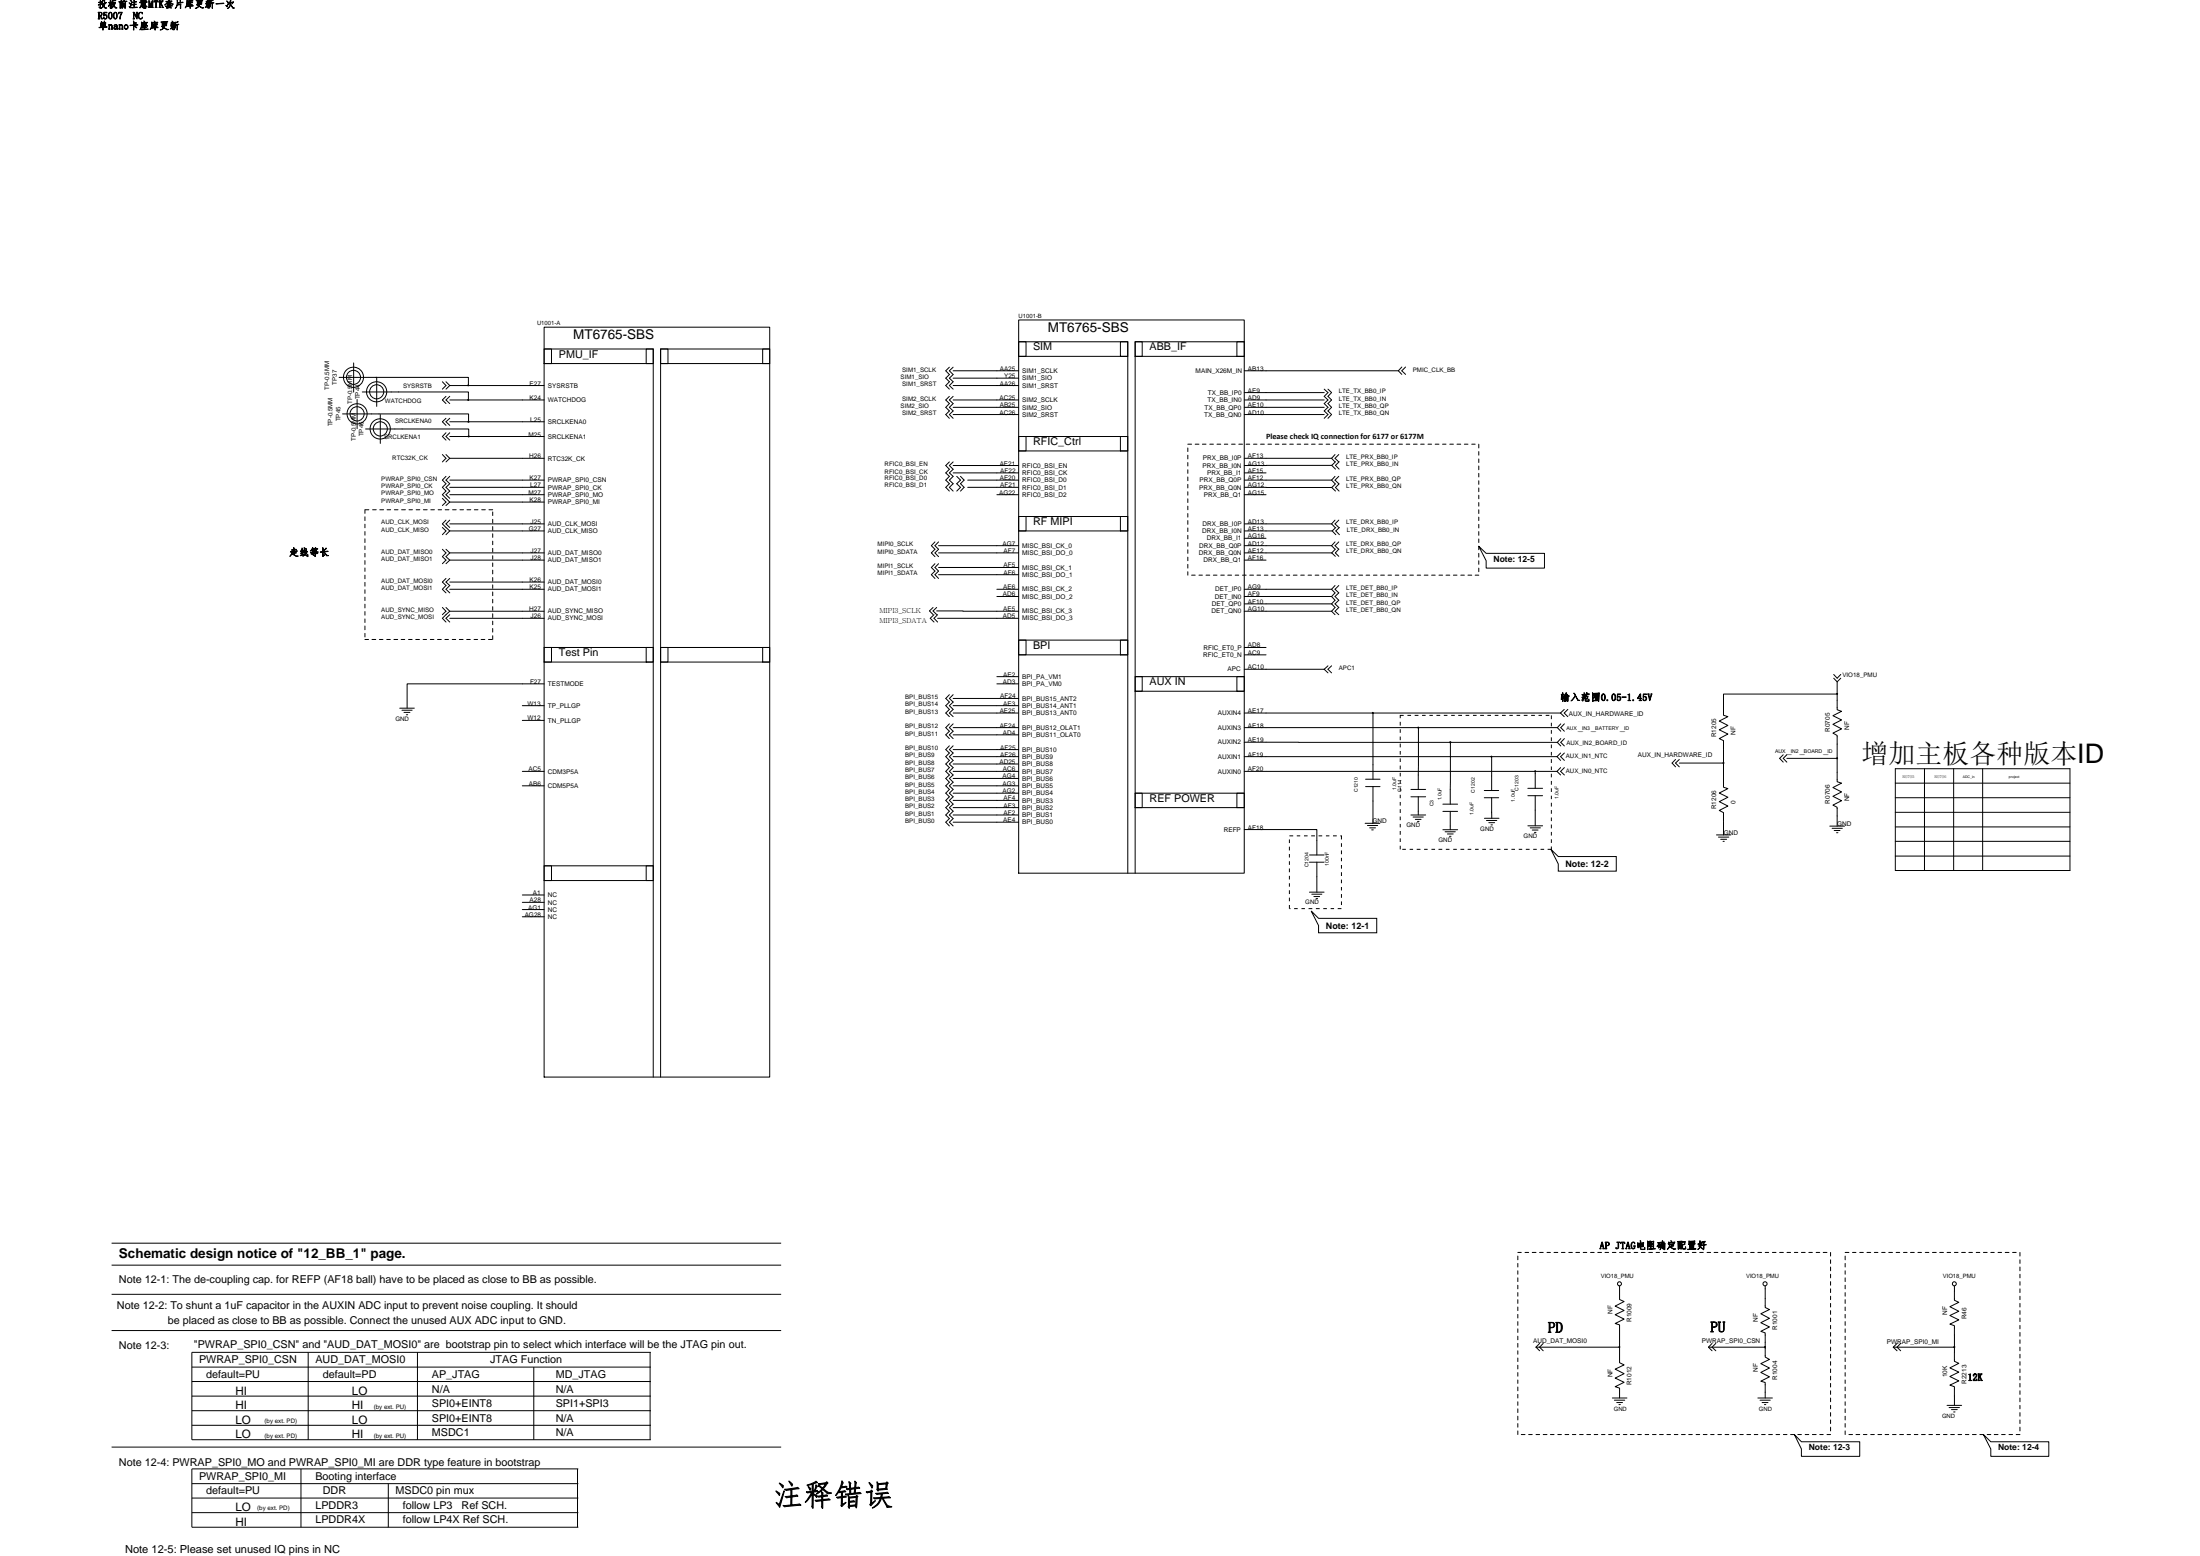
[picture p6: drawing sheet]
<svg xmlns="http://www.w3.org/2000/svg" width="297mm" height="210mm" viewBox="0 0 297 210" stroke-linecap="round" stroke-linejoin="round" font-family="sans-serif">
<g fill="none" stroke="#000" stroke-width=".14">
<path d="M45.8 50.9h17.4v1.1h-2.5M46.2 55.9h17.1v1h-2.6M47.7 49v3.9M48.2 53.9v3.9M48.9 52.9h14.3v1.1h-2.5M49.4 57.9h13.9v1h-2.6M50.9 50.9v3.9M51.3 55.9v3.9M59.7 51.5l.5 .5-.5 .5M60.2 53.5l-.5 .5 .5 .5M60.2 58.4l-.5 .5 .5 .5M60.2 56.5l-.5 .4 .5 .5"/>
<path d="M60.2 51.5l.5 .5M60.7 53.5l-.5 .5 .5 .5M60.7 58.4l-.5 .5 .5 .5M60.7 56.5l-.5 .4 .5 .5M60.7 52l-.5 .5M63.3 58.9h10.2M73.5 52h-10.3M73.5 54h-10.3M73.5 56.9h-10.2M73.5 47.1h14.7v98.3M73.5 49.1h14.7M73.5 47.1h1v2h-1z"/>
<path d="M73.5 44.2h30.4v101.2h-30.4zM87.2 47.1h1v2h-1zM89.2 49.1h1v-2h-1v2h14.7M103 47.1h.9v2h-.9zM103.9 47.1h-14.7v98.3M128.2 49.6l-.5 .4 .5 .5-.5 .5 .5 .5-.5 .5 .5 .5M128.2 53.5l-.5 .5 .5 .5-.5 .5 .5 .5-.5 .4 .5 .6M128.7 49.6l-.5 .4 .5 .5-.5 .5 .5 .5-.5 .5 .5 .5M128.7 53.5l-.5 .5 .5 .5-.5 .5 .5 .5-.5 .4 .5 .6M137.5 46.1h1v2h-1zM137.5 58.9h1v2h-1zM137.5 43.2h30.5v74.6h-30.5z"/>
<path d="M137.5 46.1h14.8v71.7M137.5 48.1h14.8M137.5 50h-8.8M137.5 51h-8.8M137.5 52h-8.8M137.5 54h-8.8M137.5 55h-8.8M137.5 55.9h-8.8M137.5 58.9h14.8M151.3 46.1h1v2h-1zM151.3 58.9h1v2h-1zM153.3 48.1h14.7"/>
<path d="M153.3 46.1h.9v2h-.9zM160.4 59.9h.5M161.4 59.9h.5M162.3 59.9h.5M163.3 59.9h.5M164.3 59.9h.5M165.3 59.9h.5M166.3 59.9h.5M167 46.1h1v2h-1zM167.3 59.9h.5M168 46.1h-14.7v71.7M168.3 59.9h.4"/>
<path d="M169.2 59.9h.5M170.2 59.9h.5M171.2 59.9h.5M172.2 59.9h.5M173.1 59.9h.5M174.1 59.9h.5M175.1 59.9h.5M176.1 59.9h.5M177.1 59.9h.5M178.1 59.9h.5M178.8 54h-10.8M178.8 52.5l.5 .5-.5 .5 .5 .5-.5 .5 .5 .5-.5 .5 .5 .4-.5 .6"/>
<path d="M178.8 55h-10.8M178.8 55.9h-10.8M178.8 53h-10.8M179 59.9h.6M179.3 52.5l.5 .5-.5 .5 .5 .5-.5 .5 .5 .5-.5 .5 .5 .4-.5 .6M180 59.9h.5M181 59.9h.5M182 59.9h.5M183 59.9h.5M184 59.9h.4M184.9 59.9h.5M185.9 59.9h.5"/>
<path d="M186.9 59.9h.5M187.9 59.9h.5M188.8 50h-20.8M188.8 50l.5 .5M188.9 59.9h.5M189.3 49.5l-.5 .5M189.8 49.5l-.5 .5 .5 .5M189.9 59.9h.4M190.8 59.9h.5M191.8 59.9h.5M192.8 59.9h.5M193.8 59.9h.5"/>
<path d="M194.8 59.9h.4M195.7 59.9h.5M196.7 59.9h.5M197.7 59.9h.5M198.7 59.9h.5M199.7 59.9v.6M49.3 68.8v.5M49.3 69.7v.6M49.3 70.7v.5M49.3 71.7v.5M49.3 72.7v.5M49.3 73.7v.5"/>
<path d="M49.3 74.7v.5M49.3 75.6v.6M49.3 76.6v.5M49.3 77.6v.5M49.3 78.6v.5M49.3 79.6v.5M49.3 68.8h.5M50.3 68.8h.5M51.3 68.8h.5M52.3 68.8h.4M53.3 68.8h.4M54.2 68.8h.5"/>
<path d="M55.2 68.8h.5M56.2 68.8h.5M57.2 68.8h.5M58.2 68.8h.4M59.2 68.8h.4M59.7 74.1l.5 .5-.5 .5 .5 .5-.5 .5M59.7 61.3l.5 .5-.5 .5M59.7 67.2l.5 .6-.5 .4M59.7 71.2l.5 .4-.5 .6M60.1 68.8h.5M60.2 64.3l-.5 .5 .5 .5-.5 .5 .5 .5-.5 .5 1 1M60.2 70.2l-.5 .5 1 .9"/>
<path d="M60.2 78.1l-.5 .4 .5 .5-.5 .5 .5 .5M60.2 74.1l.5 .5M60.2 61.3l.5 .5M60.7 64.3l-.5 .5 .5 .5-.5 .5 .5 .5-.5 .5 .5 .4M60.7 70.2l-.5 .5 .5 .5M60.7 78.1l-.5 .4 .5 .5-.5 .5 .5 .5M60.7 74.6l-.5 .5 .5 .5M60.7 61.8l-.5 .5M60.7 67.8l-.5 .4M60.7 71.6l-.5 .6M60.7 75.6l-.5 .5M61.1 68.8h.5"/>
<path d="M62.1 68.8h.5M63.1 68.8h.5M64 68.8h.5M65 68.8h.5M66 68.8h.5M66.5 69.1v.5M66.5 70.1v.5M66.5 71.1v.5M66.5 72v.5M66.5 73v.5M66.5 74v.5M66.5 75v.5"/>
<path d="M66.5 76v.5M66.5 76.9v.5M66.5 77.9v.5M66.5 78.9v.5M66.5 79.9v.5M73.5 71.6h-12.8M73.5 66.8h-12.8M73.5 65.8h-12.8M73.5 64.8h-12.8M73.5 74.6h-12.8M73.5 61.8h-12.8M73.5 70.7h-12.8"/>
<path d="M73.5 75.6h-12.8M73.5 79.5h-12.8M73.5 67.8h-12.8M73.5 78.5h-12.8M126.2 73.1l-.5 .5 .5 .5-.5 .5 .5 .5M126.2 76.1l-.5 .5 .5 .5-.5 .5 .5 .5M126.7 73.1l-.5 .5 .5 .5-.5 .5 .5 .5M126.7 76.1l-.5 .5 .5 .5-.5 .5 .5 .5M126.7 74.6h10.8M126.7 73.6h10.8M126.7 77.6h10.8M126.7 76.6h10.8"/>
<path d="M128.2 62.3l-.5 .5 .5 .5-.5 .5 .5 .5-.5 .5 .5 .5-.5 .5 .5 .5M128.7 63.8h8.8M128.7 62.8h8.8M128.7 62.3l-.5 .5 .5 .5-.5 .5 .5 .5-.5 .5 .5 .5-.5 .5 .5 .5M129.2 64.3l.5 .5-.5 .5 .5 .5-.5 .5M129.7 64.3l.5 .5-.5 .5 .5 .5-.5 .5M130.7 65.8h6.8M130.7 64.8h6.8M134.6 66.8h2.9M134.6 79.5h2.9M137.5 69.7h14.8M137.5 69.7h1v1.9h-1z"/>
<path d="M137.5 60.9h14.8M137.5 71.6h14.8M151.3 69.7h1v1.9h-1zM160.4 60.5v.4M160.4 61.4v.5M160.4 62.4v.5M160.4 63.4v.5M160.4 64.4v.5M160.4 65.4v.4M160.4 66.4v.4M160.4 67.3v.5M160.4 68.3v.5"/>
<path d="M160.4 69.3v.5M160.4 70.3v.5M160.4 71.2v.5M160.4 72.2v.5M160.4 73.2v.5M160.4 74.2v.5M160.4 75.2v.5M160.4 76.2v.5M160.4 77.2v.4M160.9 77.6h.5M161.9 77.6h.4M162.8 77.6h.5"/>
<path d="M163.8 77.6h.5M164.8 77.6h.5M165.8 77.6h.5M166.8 77.6h.5M167.8 77.6h.5M168 65.8h11.8M168 63.8h2.9M168 66.8h2.9M168 72.6h2.9M168 75.6h2.9M168.7 77.6h.5M169.7 77.6h.5"/>
<path d="M170.7 77.6h.5M171.7 77.6h.5M172.7 77.6h.4M173.6 77.6h.5M174.6 77.6h.5M175.6 77.6h.5M176.6 77.6h.5M177.6 77.6h.5M178.6 77.6h.4M179.6 77.6h.4M179.8 64.8h-11.8M179.8 73.6h-11.8"/>
<path d="M179.8 64.8l.5 .5M179.8 73.6l.5 .5M179.8 70.7l.5 .5M179.8 61.8l.5 .5M179.8 79.5l.5 .5-.5 .5M179.8 61.8h-11.8M179.8 70.7h-11.8M179.8 79.5h-11.8M179.8 65.8l.5 .5M179.8 74.6l.5 .5M179.8 62.8l.5 .5M179.8 62.8h-11.8"/>
<path d="M179.8 74.6h-11.8M179.9 71.6l.5 .6M179.9 71.6h-11.9M180.3 64.3l-.5 .5M180.3 73.1l-.5 .5M180.3 70.2l-.5 .5M180.3 61.3l-.5 .5M180.3 79l-.5 .5M180.3 74.1l-.5 .5M180.3 65.3l-.5 .5M180.3 62.3l-.5 .5M180.4 71.2l-.5 .4"/>
<path d="M180.5 77.6h.5M180.8 74.1l-.5 .5 .5 .5M180.8 64.3l-.5 .5 .5 .5M180.8 73.1l-.5 .5 .5 .5M180.8 70.2l-.5 .5 .5 .5M180.8 61.3l-.5 .5 .5 .5M180.8 79l-.5 .5 .5 .5-.5 .5 .5 .5-.5 .5 .5 .5-.5 .5 .5 .5M180.8 65.3l-.5 .5 .5 .5M180.8 62.3l-.5 .5 .5 .5M180.8 71.2l-.4 .4 .4 .6M181.5 77.6h.5M182.5 77.6h.5"/>
<path d="M183.5 77.6h.5M184.4 77.6h.5M185.4 77.6h.5M186.4 77.6h.5M187.4 77.6h.5M188.4 77.6h.5M189.4 77.6h.5M190.3 77.6h.5M191.3 77.6h.5M192.3 77.6h.5M193.3 77.6h.5M194.3 77.6h.5"/>
<path d="M195.2 77.6h.5M196.2 77.6h.5M197.2 77.6h.5M198.2 77.6h.5M199.2 77.6h.5M199.7 73.7l1 1h7.8v2h-7.8v-1zM199.7 60.9v.5M199.7 61.9v.5M199.7 62.9v.5M199.7 63.9v.5M199.7 64.9v.5M199.7 65.8v.6"/>
<path d="M199.7 66.8v.5M199.7 67.8v.5M199.7 68.8v.5M199.7 69.8v.5M199.7 70.8v.4M199.7 71.7v.5M199.7 72.7v.5M199.7 73.7v.5M199.7 74.7v.5M199.7 75.7v.5M199.7 76.7v.5M49.3 80.6v.4"/>
<path d="M49.3 81.5v.5M49.3 82.5v.5M49.3 83.5v.5M49.3 84.5v.5M49.3 85.5v.5M49.3 86.3h.5M50.2 86.3h.5M51.2 86.3h.5M52.2 86.3h.5M53.2 86.3h.5M54 95.6h1.9M54.2 86.3h.4"/>
<path d="M54.3 95.8h1.3M54.5 96.1h.8M54.9 96.5h.2M55.2 86.3h.4M56.1 86.3h.5M57.1 86.3h.5M58.1 86.3h.5M59.1 86.3h.5M59.7 82l.5 .5-.5 .5M60.1 86.3h.5M60.2 82l.5 .5M60.7 83l-.5 .4 .5 .5"/>
<path d="M60.7 82.5l-1 .9 .5 .5M61.1 86.3h.4M62 86.3h.5M63 86.3h.5M64 86.3h.5M65 86.3h.5M66 86.3h.4M66.5 80.9v.5M66.5 81.9v.5M66.5 82.8v.5M66.5 83.8v.5M66.5 84.8v.5"/>
<path d="M66.5 85.8v.5M70.5 95.2h3M70.5 97.2h3M73.5 87.4h1v1.9h-1zM73.5 92.3h-18.5v3.3M73.5 83.4h-12.8M73.5 82.5h-12.8M73.5 87.4h14.7M73.5 89.3h14.7M87.2 87.4h1v1.9h-1zM89.2 87.4h1v1.9h-1zM89.2 87.4h14.7"/>
<path d="M89.2 89.3h14.7M103 87.4h.9v1.9h-.9zM126 82l-.5 .4 .5 .5M126.1 83l-.5 .4 .5 .5M126.5 82.4l11 .1M126.5 82l-.5 .4 .5 .5M126.6 83.4h10.9M126.6 83l-.5 .4 .5 .5M128.2 97.7l-.5 .5 .5 .5-.5 .5 .5 .5M128.2 93.7l-.5 .6 .5 .4-.5 .5 .5 .5-.5 .5 .5 .5M128.7 98.2h8.8M128.7 96.2h8.8"/>
<path d="M128.7 95.2h8.8M128.7 94.3h8.8M128.7 97.7l-.5 .5 .5 .5-.5 .5 .5 .5M128.7 93.7l-.5 .6 .5 .4-.5 .5 .5 .5-.5 .5 .5 .5M134.6 91.3h2.9M134.6 80.5h2.9M134.6 92.3h2.9M137.5 88.4h14.8M137.5 86.4h14.8M137.5 86.4h1v2h-1zM137.5 99.2h-8.8M151.3 86.4h1v2h-1z"/>
<path d="M153.3 91.3h.9v2h-.9zM153.3 93.3h14.7M153.3 91.3h14.7M167 91.3h1v2h-1zM168 88.4h2.9M168 87.4h2.9M178.8 90.3h-10.8M178.8 90.3l.5 .5M179.3 89.9l-.5 .4M179.8 80.5l.5 .5-.5 .5M179.8 81.5l.5 .5-.5 .5M179.8 82.5l.5 .5"/>
<path d="M179.8 80.5h-11.8M179.8 82.5h-11.8M179.8 81.5h-11.8M179.8 89.9l-.5 .4 .5 .5M185.4 96.2h-17.4M189.1 97.4v.5M189.1 98.4v.5M189.1 99.4v.5M189.5 96.5h-.4v.4M190 96.5h.5M191 96.5h.5M191.5 98.2v8.3"/>
<path d="M192 96.5h.5M193 96.5h.5M193.9 96.5h.6M194.9 96.5h.5M195.9 96.5h.5M196.9 96.5h.5M197.9 96.5h.5M198.9 96.5h.5M199.9 96.5h.5M200.8 96.5h.5M201.8 96.5h.5M202.8 96.5h.5"/>
<path d="M203.8 96.5h.5M204.8 96.5h.5M205.7 96.5h.5M206.7 96.5h.5M207.7 96.5h.5M208.7 96.5h.5M209.5 96.5v.5M209.5 97.5v.5M209.5 98.5v.5M209.5 99.5v.5M210.3 98.2h-42.3M210.3 98.2l.4 .5"/>
<path d="M210.7 96.2h-25.3v9M210.7 96.2l.5 .5M210.7 99.7l-.4 .5M210.7 97.7l-.4 .5M211.2 95.7l-.5 .5M211.2 99.7l-.5 .5 .5 .5M211.2 97.7l-.5 .5 .5 .5M211.7 95.7l-.5 .5 .5 .5M247.6 91.5l.4 .5M247.6 91l.4 .5 .5-.5M248 92v1.7h-15.3v2.8l.6 .2-1.2 .6 1.2 .6-1.2 .6 1.2 .6-1.2 .6 .6 .2v6.3l.6 .2-1.2 .6 1.2 .6-1.2 .6 1.2 .6-1.2 .6 .6 .3v3M248 93.7v2.1l.6 .2-1.1 .6 1.1 .6-1.1 .5 1.1 .7-1.1 .5 .5 .4v6.2l.6 .2-1.1 .6 1.1 .6-1.1 .6 1.1 .6-1.1 .5 .5 .3v2.6"/>
<path d="M248.5 91.5l-.5 .5M70.5 104.1h3M70.5 106h3M73.5 118.8h1v-2h-1v2h14.7M73.5 116.8h14.7M87.2 116.8h1v2h-1zM128.2 100.6l-.5 .6 .5 .4-.5 .5 .5 .5-.5 .5 .5 .5-.5 .5 .5 .5-.5 .5 .5 .5-.5 .4 .5 .5-.5 .5 .5 .5-.5 .5 .5 .5-.5 .5 .5 .5-.5 .5 .5 .5-.5 .5 .5 .5M128.7 109h8.8M128.7 108h8.8M128.7 110h8.8M128.7 111h8.8M128.7 102.1h8.8"/>
<path d="M128.7 100.6l-.5 .6 .5 .4-.5 .5 .5 .5-.5 .5 .5 .5-.5 .5 .5 .5-.5 .5 .5 .5-.5 .4 .5 .5-.5 .5 .5 .5-.5 .5 .5 .5-.5 .5 .5 .5-.5 .5 .5 .5-.5 .5 .5 .5M137.5 107h-8.8M137.5 101.2h-8.8M137.5 103.1h-8.8M137.5 104.1h-8.8M137.5 105.1h-8.8M137.5 106h-8.8M153.3 107h.9v2h-.9zM153.3 109h14.7M153.3 107h14.7M167 107h1v2h-1zM168 102.1h33.4v4.6"/>
<path d="M168 104.1h39.3v2.3M168 112h9.8v3.4M168 100.2h27.8M174.1 113.3v.5M174.1 114.3v.5M174.1 115.3v.4M174.1 116.2v.5M174.1 117.2v.5M174.1 118.2v.5M174.1 119.2v.5M174.1 112.8h.5M175.1 112.8h.5"/>
<path d="M176.1 112.8h.4M176.8 116.4h2M176.8 115.4h2M177 112.8h.5M177.8 116.4v4M178 112.8h.5M179 112.8h.5M180 112.8h.5M181 112.8h.1v.5M181.1 113.8v.5M181.1 114.8v.5M181.1 115.8v.4"/>
<path d="M181.1 116.7v.5M181.1 117.7v.5M181.1 118.7v.5M181.1 119.7v.5M184.3 111.1h2M184.4 106.2h1.9M184.4 105.2h1.9M184.6 111.4h1.4M184.9 111.7h.8M185.2 112h.2M185.4 106.2l-.1 4.9M189.1 100.4v.5"/>
<path d="M189.1 101.3v.5M189.1 102.3v.5M189.1 103.3v.5M189.1 104.3v.5M189.1 105.3v.5M189.1 106.3v.5M189.1 107.3v.4M189.1 108.2v.5M189.1 109.2v.5M189.1 110.2v.5M189.1 111.2v.5M189.1 112.1v.5"/>
<path d="M189.1 113.1v.5M189.1 114.1v.5M189.3 114.6h.5M190.3 114.6h.5M190.5 107.5h2M190.5 106.5h2M190.5 110h2M190.8 110.3h1.4M191.1 110.6h.8M191.3 114.6h.5M191.4 110.8h.2M191.5 107.5v2.5"/>
<path d="M192.3 114.6h.5M193.3 114.6h.5M194.2 114.6h.5M194.8 109.5h2M194.8 108.5h2M194.8 112h2M195.1 112.2h1.4M195.2 114.6h.5M195.4 112.5h.8M195.7 112.9h.2M195.8 109.5v2.5M195.8 100.2h14.5"/>
<path d="M195.8 100.2v8.3M196.2 114.6h.5M197.2 114.6h.5M198.2 114.6h.4M199.2 114.6h.4M200.1 114.6h.5M200.4 107.7h1.9M200.4 106.7h1.9M200.4 110.4h2M200.7 110.7h1.4M201 111h.8M201.1 114.6h.5"/>
<path d="M201.3 111.3h.2M201.4 102.1h8.8M201.4 107.7v2.7M202.1 114.6h.5M203.1 114.6h.5M204.1 114.6h.5M205.1 114.6h.4M206 114.6h.5M206.3 107.4h2M206.3 106.4h2M206.3 111.4h2M206.6 111.7h1.4"/>
<path d="M206.9 112h.8M207 114.6h.5M207.2 112.3h.2M207.3 107.4v4M207.3 104.1h2.9M208 114.6h.5M209.4 114.6l1 1h7.8v2h-7.8v-1zM209.5 114.2v.4h-.5M209.5 100.5v.5M209.5 101.5v.5M209.5 102.4v.6M209.5 103.4v.5"/>
<path d="M209.5 104.4v.5M209.5 105.4v.5M209.5 106.4v.5M209.5 107.4v.4M209.5 108.3v.5M209.5 109.3v.5M209.5 110.3v.5M209.5 111.3v.5M209.5 112.3v.5M209.5 113.3v.4M210.2 102.1l.5 .5M210.2 104.1l.5 .5"/>
<path d="M210.3 100.2l.4 .5M210.7 101.6l-.5 .5M210.7 103.6l-.5 .5M211.2 101.6l-.5 .5 .5 .5M211.2 103.6l-.5 .5 .5 .5M226.2 102.5l-.4 .5 .4 .5M226.7 103h6M226.7 102.5l-.5 .5 .5 .5M231.8 112.7h1.9M232 113h1.4M232.3 113.3h.8M232.6 113.5h.2"/>
<path d="M240.8 101.9l-.5 .4 .5 .5M241.3 102.3h6.7M241.3 101.9l-.5 .4 .5 .5M247.1 111.5h1.9M247.4 111.8h1.3M247.6 112.1h.8M248 112.4h.2M255.9 103.7h23.6v13.8h-23.6zM255.9 105.7h23.6M255.9 107.7h23.6M255.9 109.6h23.6M255.9 111.6h23.6"/>
<path d="M255.9 113.5h23.6M255.9 115.5h23.6M259.8 103.7v13.8M263.8 103.7v13.8M267.7 103.7v13.8M70.5 120.8h3M70.5 121.8h3M70.5 122.7h3M70.5 123.7h3M174.1 120.1v.6M174.1 121.1v.5M174.1 122.1v.5h.1"/>
<path d="M174.7 122.6h.5M175.7 122.6h.5M176.7 122.6h.5M176.8 120.4h2M177 122.9l1 1h7.9v2h-7.9v-1zM177.1 120.7h1.4M177.4 121h.8M177.7 122.6h.5M177.7 121.3h.2M178.7 122.6h.5M179.7 122.6h.4M180.6 122.6h.5"/>
<path d="M181.1 120.7v.5M181.1 121.6v.5M15.1 170.7h90.4M15.1 167.8h90.4M15.1 174.7h90.4M15.1 179.6h90.4M204.9 169.5v.5M204.9 170.5v.5M204.9 171.5v.5M204.9 172.4v.6M204.9 173.4v.5M204.9 174.4v.5"/>
<path d="M204.9 175.4v.5M204.9 176.4v.5M204.9 177.4v.5M204.9 178.4v.5M204.9 179.3v.5M204.9 169h.5M205.9 169h.5M206.9 169h.5M207.9 169h.5M208.9 169h.4M209.8 169h.5M210.8 169h.5"/>
<path d="M211.8 169h.5M212.8 169h.5M213.8 169h.4M214.8 169h.4M215.7 169h.5M216.7 169h.5M217.7 169h.5M218.7 173.5v1.9l.6 .2-1.2 .7 1.2 .5-1.2 .6 1.2 .6-1.2 .6 .6 .2v5.1l.6 .3-1.2 .6 1.2 .6-1.2 .6 1.2 .5-1.2 .6 .6 .2v1.4M218.7 169h.5M219.7 169h.4M220.6 169h.5M221.6 169h.5"/>
<path d="M222.6 169h.5M223.6 169h.5M224.6 169h.5M225.5 169h.6M226.5 169h.5M227.5 169h.5M228.5 169h.5M229.5 169h.5M230.5 169h.5M231.4 169h.5M232.4 169h.5M233.4 169h.5"/>
<path d="M234.4 169h.5M235.4 169h.5M236.4 169h.5M237.3 169h.5M238.3 173.5v2.9l.6 .3-1.2 .6 1.2 .6-1.2 .6 1.2 .6-1.2 .6 .6 .2v3.2l.6 .4-1.2 .5 1.2 .6-1.2 .6 1.2 .6-1.2 .6 .6 .2v2.1M238.3 169h.5M239.3 169h.5M240.3 169h.5M241.3 169h.5M242.3 169h.4M243.2 169h.5M244.2 169h.5"/>
<path d="M245.2 169h.5M246.2 169h.5M247.2 169v.5M247.2 170v.5M247.2 171v.5M247.2 172v.4M247.2 173v.4M247.2 173.9v.5M247.2 174.9v.5M247.2 175.9v.5M247.2 176.9v.5M247.2 177.9v.5"/>
<path d="M247.2 178.9v.4M247.2 179.8v.5M249.1 169h.5M249.1 169.5v.5M249.1 170.5v.5M249.1 171.5v.5M249.1 172.4v.6M249.1 173.4v.5M249.1 174.4v.5M249.1 175.4v.5M249.1 176.4v.5M249.1 177.4v.5"/>
<path d="M249.1 178.4v.5M249.1 179.3v.5M250.1 169h.5M251.1 169h.5M252.1 169h.5M253.1 169h.5M254.1 169h.4M255 169h.5M256 169h.5M257 169h.5M258 169h.5M258.9 169h.5"/>
<path d="M259.9 169h.5M260.9 169h.5M261.9 169h.5M262.9 169h.5M263.9 173.5v2l.6 .2-1.2 .6 1.2 .7-1.2 .5 1.2 .6-1.2 .6 .6 .2v2.9M263.9 169h.5M264.9 169h.5M265.8 169h.5M266.8 169h.5M267.8 169h.5M268.8 169h.5M269.8 169h.5"/>
<path d="M270.7 169h.5M271.7 169h.5M272.7 176.9v.5M272.7 177.9v.5M272.7 178.9v.4M272.7 179.8v.5M272.7 169v.5M272.7 170v.5M272.7 171v.5M272.7 172v.4M272.7 173v.4M272.7 173.9v.5"/>
<path d="M272.7 174.9v.5M272.7 175.9v.5M15.1 195.3h90.4M25.9 184.5h62M25.9 186.4h62M25.9 188.4h62M25.9 190.4h62M25.9 192.3h62M40.6 198.2v7.9M41.6 182.5v11.8M56.4 182.5v11.8M72.1 184.5v9.8"/>
<path d="M78 198.2v7.9M78.1 198.2h-52.2v7.9h52.2M87.8 182.5v11.8M87.9 182.5h-62v11.8h62M204.9 180.3v.5M204.9 181.3v.5M204.9 182.3v.5M204.9 183.3v.4M204.9 184.2v.5M204.9 185.2v.5M204.9 186.2v.5M204.9 187.2v.5"/>
<path d="M204.9 188.2v.5M204.9 189.2v.5M204.9 190.1v.5M204.9 191.1v.5M204.9 192.1v.5M204.9 193.1v.5M205.4 193.6h.5M206.4 193.6h.5M207.4 181.8h11.3M207.4 181.8l.5 .5M207.4 193.6h.5M207.9 181.3l-.5 .5"/>
<path d="M208.4 181.3l-.5 .5 .5 .5M208.4 193.6h.5M209.3 193.6h.5M210.3 193.6h.5M211.3 193.6h.5M212.3 193.6h.5M213.3 193.6h.5M214.2 193.6h.6M215.2 193.6h.5M216.2 193.6h.5M217.2 193.6h.5M217.7 188.7h2"/>
<path d="M218 189h1.4M218.2 193.6h.5M218.3 189.3h.8M218.6 189.5h.2M219.2 193.6h.5M220.1 193.6h.5M221.1 193.6h.5M222.1 193.6h.5M223.1 193.6h.5M224.1 193.6h.5M225.1 193.6h.4M226.1 193.6h.4"/>
<path d="M227 193.6h.5M228 193.6h.5M229 193.6h.5M230 193.6h.5M230.7 181.8h7.6M230.7 181.8l.5 .5M231 193.6h.4M231.2 181.3l-.5 .5M231.7 181.3l-.5 .5 .5 .5M231.9 193.6h.5M232.9 193.6h.5M233.9 193.6h.5"/>
<path d="M234.9 193.6h.5M235.9 193.6h.5M236.9 193.6h.4M237.3 188.7h2M237.6 189h1.4M237.8 193.6h.5M237.9 189.3h.8M238.2 189.5h.2M238.8 193.6h.5M239.8 193.6h.5M240.8 193.6h.5M241.8 193.6h.5"/>
<path d="M242.3 193.6l.9 1h7.9v1.9h-7.9v-1zM242.7 193.6h.5M243.7 193.6h.5M244.7 193.6h.5M245.7 193.6h.5M246.7 193.6h.5M247.2 180.8v.5M247.2 181.8v.5M247.2 182.8v.5M247.2 183.7v.5M247.2 184.7v.5M247.2 185.7v.5"/>
<path d="M247.2 186.7v.5M247.2 187.7v.5M247.2 188.7v.5M247.2 189.7v.4M247.2 190.6v.5M247.2 191.6v.5M247.2 192.6v.5M249.1 180.3v.5M249.1 181.3v.5M249.1 182.3v.5M249.1 183.3v.4M249.1 184.2v.5"/>
<path d="M249.1 185.2v.5M249.1 186.2v.5M249.1 187.2v.5M249.1 188.2v.5M249.1 189.2v.5M249.1 190.1v.5M249.1 191.1v.5M249.1 192.1v.5M249.1 193.1v.5M249.6 193.6h.5M250.6 193.6h.5M251.6 193.6h.5"/>
<path d="M252.6 193.6h.5M253.6 193.6h.5M254.5 193.6h.5M255.5 193.6h.5M255.6 181.8h8.3v1.9l.6 .3-1.2 .6 1.2 .6-1.2 .6 1.2 .6-1.2 .5 .6 .2v2.6M255.6 181.8l.5 .5M256.1 181.3l-.5 .5M256.5 193.6h.5M256.6 181.3l-.5 .5 .5 .5M257.5 193.6h.5M258.5 193.6h.4M259.4 193.6h.5"/>
<path d="M260.4 193.6h.5M261.4 193.6h.5M262.4 193.6h.5M262.9 189.7h2M263.2 189.9h1.4M263.4 193.6h.5M263.5 190.2h.8M263.8 190.5h.2M264.4 193.6h.5M265.4 193.6h.4M266.3 193.6h.5M267.3 193.6h.5"/>
<path d="M267.8 193.6l1 1h7.8v1.9h-7.8v-1zM268.3 193.6h.5M269.3 193.6h.5M270.3 193.6h.4M271.2 193.6h.5M272.2 193.6h.5M272.7 180.8v.5M272.7 181.8v.5M272.7 182.8v.5M272.7 183.7v.5M272.7 184.7v.5M272.7 185.7v.5"/>
<path d="M272.7 186.7v.5M272.7 187.7v.5M272.7 188.7v.5M272.7 189.7v.4M272.7 190.6v.5M272.7 191.6v.5M272.7 192.6v.5M25.9 200.2h52.2M25.9 202.2h52.2M25.9 204.1h52.2M52.4 200.2v5.9"/>
<circle cx="47.7" cy="50.9" r="1.36"/>
<circle cx="47.7" cy="50.9" r=".95"/>
<circle cx="48.2" cy="55.8" r="1.36"/>
<circle cx="48.2" cy="55.8" r=".96"/>
<circle cx="50.9" cy="52.9" r="1.36"/>
<circle cx="50.9" cy="52.9" r=".95"/>
<circle cx="51.3" cy="57.9" r="1.37"/>
<circle cx="51.3" cy="57.9" r=".96"/>
<circle cx="218.6" cy="173.2" r=".27"/>
<circle cx="238.3" cy="173.2" r=".28"/>
<circle cx="263.9" cy="173.2" r=".27"/>
</g>
<g fill="#000" stroke="#000" stroke-width=".14">
<path d="M63.2 52h.1z" fill-rule="evenodd"/>
<path d="M63.2 53.9l.1 .1z" fill-rule="evenodd"/>
<path d="M63.2 56.9h.1l-.1 .1z" fill-rule="evenodd"/>
<path d="M63.2 58.8l.1 .1v.1z" fill-rule="evenodd"/>
<path d="M185.3 96.2h.1z" fill-rule="evenodd"/>
<path d="M191.4 98.1l.2 .1-.1 .1z" fill-rule="evenodd"/>
<path d="M248 93.6l.1 .1z" fill-rule="evenodd"/>
<path d="M195.8 100.1h.1v.1h-.1z" fill-rule="evenodd"/>
<path d="M201.3 102.1h.1z" fill-rule="evenodd"/>
<path d="M207.2 104l.1 .1z" fill-rule="evenodd"/>
<path d="M232.7 102.9l.1 .1h-.1z" fill-rule="evenodd"/>
<path d="M248 102.3h.1l-.1 .1z" fill-rule="evenodd"/>
<path d="M218.6 181.7l.1 .1z" fill-rule="evenodd"/>
<path d="M238.3 181.7l.1 .1z" fill-rule="evenodd"/>
<path d="M263.8 181.7l.1 .1z" fill-rule="evenodd"/>
</g>
<text font-size="4.1" x="104.4" y="203.2">注释错误</text>
<text font-size="3.6" x="251.4" y="103">增加主板各种版本ID</text>
<g font-size="2">
<text x="209" y="179.8">PD</text>
<text x="230.9" y="179.7">PU</text>
</g>
<g font-size="1.8">
<text x="77.4" y="45.7">MT6765-SBS</text>
<text x="141.5" y="44.7">MT6765-SBS</text>
<text x="16.1" y="169.8">Schematic design notice of &quot;12_BB_1&quot; page.</text>
</g>
<g font-size="1.6">
<text x="31.8" y="188.2">HI</text>
<text x="31.8" y="190.2">HI</text>
<text x="47.5" y="188.2">LO</text>
<text x="47.5" y="190.2">HI</text>
<text x="31.8" y="192.1">LO</text>
<text x="31.8" y="194.1">LO</text>
<text x="47.5" y="192.1">LO</text>
<text x="47.5" y="194.1">HI</text>
<text x="31.8" y="203.9">LO</text>
<text x="31.8" y="205.9">HI</text>
</g>
<g font-size="1.5">
<text x="139.5" y="47.3">SIM</text>
<text x="155.2" y="47.3">ABB_IF</text>
<text x="75.5" y="48.3">PMU_IF</text>
<text x="139.5" y="60.1">RFIC_Ctrl</text>
<text x="139.5" y="70.9">RF MIPI</text>
<text x="75.5" y="88.5">Test Pin</text>
<text x="139.5" y="87.6">BPI</text>
<text x="155.2" y="92.5">AUX IN</text>
<text x="155.2" y="108.2">REF POWER</text>
<text x="16.1" y="173.2">Note 12-1: The de-coupling cap. for REFP (AF18 ball) have to be placed as close to BB as possible.</text>
<text x="15.8" y="176.6">Note 12-2: To shunt a 1uF capacitor in the AUXIN ADC input to prevent noise coupling. It should</text>
<text x="22.7" y="178.6">be placed as close to BB as possible. Connect the unused AUX ADC input to GND.</text>
<text x="16.1" y="182">Note 12-3:</text>
<text x="26.2" y="181.9">&quot;PWRAP_SPI0_CSN&quot; and &quot;AUD_DAT_MOSI0&quot; are bootstrap pin to select which interface will be the JTAG pin out.</text>
<text x="26.9" y="184">PWRAP_SPI0_CSN</text>
<text x="27.9" y="186">default=PU</text>
<text x="42.6" y="184">AUD_DAT_MOSI0</text>
<text x="43.6" y="186">default=PD</text>
<text x="58.3" y="186">AP_JTAG</text>
<text x="66.2" y="184">JTAG Function</text>
<text x="75" y="186">MD_JTAG</text>
<text x="58.3" y="187.9">N/A</text>
<text x="58.3" y="189.9">SPI0+EINT8</text>
<text x="58.3" y="191.9">SPI0+EINT8</text>
<text x="75" y="187.9">N/A</text>
<text x="75" y="189.9">SPI1+SPI3</text>
<text x="75" y="191.9">N/A</text>
<text x="16.1" y="197.8">Note 12-4: PWRAP_SPI0_MO and PWRAP_SPI0_MI are DDR type feature in bootstrap</text>
<text x="58.3" y="193.8">MSDC1</text>
<text x="75" y="193.8">N/A</text>
<text x="26.9" y="199.7">PWRAP_SPI0_MI</text>
<text x="27.9" y="201.7">default=PU</text>
<text x="42.6" y="203.6">LPDDR3</text>
<text x="42.6" y="199.7">Booting interface</text>
<text x="43.6" y="201.7">DDR</text>
<text x="53.4" y="201.7">MSDC0 pin mux</text>
<text x="54.4" y="203.6">follow LP3</text>
<text x="62.3" y="203.6">Ref SCH.</text>
<text x="16.9" y="209.5">Note 12-5: Please set unused IQ pins in NC</text>
<text x="42.6" y="205.6">LPDDR4X</text>
<text x="54.4" y="205.6">follow LP4X Ref SCH.</text>
</g>
<g font-size="1.4">
<text x="13.2" y="1">投板前注意MTK套片库更新一次</text>
<text x="13.2" y="2.6">R5007</text>
<text x="13.2" y="3.9">单nano卡座库更新</text>
<text x="17.9" y="2.6">NC</text>
<text x="39" y="75">走线等长</text>
<text x="210.6" y="94.6">输入范围0.05-1.45V</text>
<text x="216" y="168.5">AP JTAG电阻确定配置好</text>
<text x="265.7" y="186.3">12K</text>
</g>
<g font-size="1.2">
<text x="201.7" y="75.8">Note: 12-5</text>
<text x="211.4" y="117">Note: 12-2</text>
<text x="179" y="125.3">Note: 12-1</text>
<text x="244.2" y="195.6">Note: 12-3</text>
<text x="269.8" y="195.6">Note: 12-4</text>
</g>
<text font-size="1.1" x="170.9" y="59.2">Please check IQ connection for 6177 or 6177M</text>
<g font-size=".9">
<text x="71.5" y="52">E27</text>
<text x="71.5" y="54">K24</text>
<text x="74" y="52.3">SYSRSTB</text>
<text x="134.9" y="54">AC25</text>
<text x="135" y="50">AA25</text>
<text x="135" y="52">AA26</text>
<text x="135.6" y="51">Y25</text>
<text x="138" y="50.3">SIM1_SCLK</text>
<text x="138" y="51.3">SIM1_SIO</text>
<text x="138" y="52.3">SIM1_SRST</text>
<text x="161.4" y="50.3">MAIN_X26M_IN</text>
<text x="163.1" y="53.3">TX_BB_IP0</text>
<text x="168.5" y="50">AB13</text>
<text x="168.5" y="53">AE9</text>
<text x="168.5" y="54">AD9</text>
<text x="71.4" y="58.9">M25</text>
<text x="71.6" y="56.9">L25</text>
<text x="74" y="54.3">WATCHDOG</text>
<text x="74" y="57.2">SRCLKENA0</text>
<text x="74" y="59.2">SRCLKENA1</text>
<text x="134.9" y="55.9">AC26</text>
<text x="135" y="55">AB25</text>
<text x="138" y="54.3">SIM2_SCLK</text>
<text x="138" y="55.3">SIM2_SIO</text>
<text x="138" y="56.2">SIM2_SRST</text>
<text x="162.6" y="56.2">TX_BB_QN0</text>
<text x="162.6" y="55.3">TX_BB_QP0</text>
<text x="163" y="54.3">TX_BB_IN0</text>
<text x="168.5" y="55">AE10</text>
<text x="168.5" y="55.9">AD10</text>
<text x="71.5" y="61.8">H26</text>
<text x="71.5" y="64.8">K27</text>
<text x="71.6" y="65.8">L27</text>
<text x="74" y="62.1">RTC32K_CK</text>
<text x="74" y="65.1">PWRAP_SPI0_CSN</text>
<text x="135" y="62.8">AE21</text>
<text x="135" y="64.8">AE20</text>
<text x="135" y="63.8">AF22</text>
<text x="135" y="65.8">AF21</text>
<text x="138" y="63.1">RFIC0_BSI_EN</text>
<text x="138" y="64.1">RFIC0_BSI_CK</text>
<text x="138" y="65.1">RFIC0_BSI_D0</text>
<text x="162" y="65.1">PRX_BB_Q0P</text>
<text x="162.4" y="63.1">PRX_BB_I0N</text>
<text x="162.4" y="62.1">PRX_BB_I0P</text>
<text x="163" y="64.1">PRX_BB_I1</text>
<text x="168.5" y="62.8">AG13</text>
<text x="168.5" y="65.8">AG12</text>
<text x="168.5" y="61.8">AF13</text>
<text x="168.5" y="63.8">AF15</text>
<text x="168.5" y="64.8">AF12</text>
<text x="71.4" y="66.8">M27</text>
<text x="71.4" y="71.6">G27</text>
<text x="71.5" y="67.8">K28</text>
<text x="71.6" y="70.7">J25</text>
<text x="74" y="66.1">PWRAP_SPI0_CK</text>
<text x="74" y="67.1">PWRAP_SPI0_MO</text>
<text x="74" y="71">AUD_CLK_MOSI</text>
<text x="74" y="68.1">PWRAP_SPI0_MI</text>
<text x="74" y="71.9">AUD_CLK_MISO</text>
<text x="134.9" y="66.8">AG22</text>
<text x="138" y="67.1">RFIC0_BSI_D2</text>
<text x="138" y="66.1">RFIC0_BSI_D1</text>
<text x="161.9" y="66.1">PRX_BB_Q0N</text>
<text x="162.3" y="71.9">DRX_BB_I0N</text>
<text x="162.4" y="71">DRX_BB_I0P</text>
<text x="162.5" y="67.1">PRX_BB_Q1</text>
<text x="168.5" y="71.6">AE13</text>
<text x="168.5" y="66.8">AG15</text>
<text x="168.5" y="70.7">AD13</text>
<text x="71.6" y="74.6">J27</text>
<text x="71.6" y="75.6">J28</text>
<text x="74" y="74.9">AUD_DAT_MISO0</text>
<text x="74" y="75.9">AUD_DAT_MISO1</text>
<text x="135.4" y="73.6">AG7</text>
<text x="135.5" y="74.6">AF7</text>
<text x="135.5" y="77.6">AF6</text>
<text x="135.5" y="76.6">AF5</text>
<text x="138" y="74.9">MISC_BSI_DO_0</text>
<text x="138" y="73.9">MISC_BSI_CK_0</text>
<text x="138" y="77.8">MISC_BSI_DO_1</text>
<text x="138" y="76.9">MISC_BSI_CK_1</text>
<text x="161.9" y="74.9">DRX_BB_Q0N</text>
<text x="161.9" y="73.9">DRX_BB_Q0P</text>
<text x="162.5" y="75.9">DRX_BB_Q1</text>
<text x="162.9" y="72.9">DRX_BB_I1</text>
<text x="168.5" y="74.6">AE12</text>
<text x="168.5" y="72.6">AG16</text>
<text x="168.5" y="73.6">AD12</text>
<text x="168.5" y="75.6">AF16</text>
<text x="71.5" y="82.5">H27</text>
<text x="71.5" y="78.5">K26</text>
<text x="71.5" y="79.5">K25</text>
<text x="71.6" y="83.4">J26</text>
<text x="74" y="83.7">AUD_SYNC_MOSI</text>
<text x="74" y="78.8">AUD_DAT_MOSI0</text>
<text x="74" y="82.8">AUD_SYNC_MISO</text>
<text x="74" y="79.8">AUD_DAT_MOSI1</text>
<text x="118.7" y="82.7">MIPI3_SCLK</text>
<text x="135.4" y="80.5">AD6</text>
<text x="135.4" y="83.4">AD5</text>
<text x="135.4" y="79.5">AE6</text>
<text x="135.4" y="82.5">AE5</text>
<text x="138" y="80.8">MISC_BSI_DO_2</text>
<text x="138" y="79.8">MISC_BSI_CK_2</text>
<text x="138" y="83.7">MISC_BSI_DO_3</text>
<text x="138" y="82.8">MISC_BSI_CK_3</text>
<text x="163.6" y="82.8">DET_QN0</text>
<text x="163.6" y="81.8">DET_QP0</text>
<text x="164" y="80.8">DET_IN0</text>
<text x="164.1" y="79.8">DET_IP0</text>
<text x="168.5" y="79.5">AG9</text>
<text x="168.5" y="80.5">AF9</text>
<text x="168.5" y="81.5">AF10</text>
<text x="168.5" y="82.5">AG10</text>
<text x="118.7" y="84.1">MIPI3_SDATA</text>
<text x="162.5" y="88.7">RFIC_ET0_N</text>
<text x="162.5" y="87.7">RFIC_ET0_P</text>
<text x="168.5" y="87.4">AD8</text>
<text x="168.5" y="88.4">AC9</text>
<text x="71.2" y="95.2">W13</text>
<text x="71.6" y="92.3">F27</text>
<text x="74" y="92.6">TESTMODE</text>
<text x="74" y="95.5">TP_PLLGP</text>
<text x="135" y="94.3">AF24</text>
<text x="135.4" y="92.3">AD3</text>
<text x="135.4" y="95.2">AE3</text>
<text x="135.4" y="91.3">AE2</text>
<text x="138" y="95.5">BPI_BUS14_ANT1</text>
<text x="138" y="94.6">BPI_BUS15_ANT2</text>
<text x="138" y="91.6">BPI_PA_VM1</text>
<text x="138" y="92.6">BPI_PA_VM0</text>
<text x="165.7" y="90.6">APC</text>
<text x="168.5" y="90.3">AC10</text>
<text x="71.2" y="97.2">W12</text>
<text x="74" y="97.5">TN_PLLGP</text>
<text x="135" y="98.2">AE24</text>
<text x="135" y="96.2">AE25</text>
<text x="135" y="101.2">AF25</text>
<text x="135.4" y="99.2">AD4</text>
<text x="138" y="98.5">BPI_BUS12_OLAT1</text>
<text x="138" y="96.5">BPI_BUS13_ANT0</text>
<text x="138" y="99.5">BPI_BUS11_OLAT0</text>
<text x="138" y="101.5">BPI_BUS10</text>
<text x="164.4" y="100.5">AUXIN2</text>
<text x="164.4" y="98.5">AUXIN3</text>
<text x="164.4" y="96.5">AUXIN4</text>
<text x="168.5" y="100.2">AE19</text>
<text x="168.5" y="98.2">AE18</text>
<text x="168.5" y="96.2">AE17</text>
<text x="211.8" y="96.7">AUX_IN_HARDWARE_ID</text>
<text x="231.7" y="99.5" transform="rotate(-90 231.7 99.5)">R1205</text>
<text x="234.3" y="99.2" transform="rotate(-90 234.3 99.2)">NF</text>
<text x="247.1" y="98.8" transform="rotate(-90 247.1 98.8)">R0705</text>
<text x="249.7" y="98.4" transform="rotate(-90 249.7 98.4)">NF</text>
<text x="71.3" y="104.1">AC5</text>
<text x="71.4" y="106">AB6</text>
<text x="74" y="104.4">CDM3P5A</text>
<text x="74" y="106.3">CDM5P5A</text>
<text x="134.9" y="103.1">AD25</text>
<text x="135" y="102.1">AF26</text>
<text x="135.4" y="105">AG4</text>
<text x="135.4" y="106">AG3</text>
<text x="135.4" y="107">AG2</text>
<text x="135.4" y="104.1">AC6</text>
<text x="138" y="102.4">BPI_BUS9</text>
<text x="138" y="103.4">BPI_BUS8</text>
<text x="138" y="104.4">BPI_BUS7</text>
<text x="138" y="105.3">BPI_BUS6</text>
<text x="138" y="106.3">BPI_BUS5</text>
<text x="138" y="107.3">BPI_BUS4</text>
<text x="164.4" y="104.4">AUXIN0</text>
<text x="164.4" y="102.4">AUXIN1</text>
<text x="168.5" y="104.1">AF20</text>
<text x="168.5" y="102.1">AF19</text>
<text x="221.1" y="102.1">AUX_IN_HARDWARE_ID</text>
<text x="135.4" y="111">AE4</text>
<text x="135.5" y="108">AF4</text>
<text x="135.5" y="109">AF3</text>
<text x="135.5" y="110">AF2</text>
<text x="138" y="108.3">BPI_BUS3</text>
<text x="138" y="109.3">BPI_BUS2</text>
<text x="138" y="110.3">BPI_BUS1</text>
<text x="138" y="111.3">BPI_BUS0</text>
<text x="165.2" y="112.2">REFP</text>
<text x="168.5" y="111.9">AF18</text>
<text x="185.3" y="111.1">GND</text>
<text x="231.7" y="109.2" transform="rotate(-90 231.7 109.2)">R1206</text>
<text x="232.7" y="112.7">GND</text>
<text x="234.3" y="108.5" transform="rotate(-90 234.3 108.5)">0</text>
<text x="247.1" y="108.5" transform="rotate(-90 247.1 108.5)">R0706</text>
<text x="248" y="111.5">GND</text>
<text x="249.7" y="108.1" transform="rotate(-90 249.7 108.1)">NF</text>
<text x="70.8" y="123.7">AG28</text>
<text x="71.3" y="122.7">AG1</text>
<text x="71.5" y="121.8">A28</text>
<text x="72" y="120.8">A1</text>
<text x="74" y="121.1">NC</text>
<text x="74" y="122.1">NC</text>
<text x="74" y="123">NC</text>
<text x="74" y="124">NC</text>
<text x="217.7" y="177.3" transform="rotate(-90 217.7 177.3)">NF</text>
<text x="220.3" y="178.4" transform="rotate(-90 220.3 178.4)">R1009</text>
<text x="237.3" y="178.4" transform="rotate(-90 237.3 178.4)">NF</text>
<text x="239.9" y="179.5" transform="rotate(-90 239.9 179.5)">R1001</text>
<text x="262.9" y="177.4" transform="rotate(-90 262.9 177.4)">NF</text>
<text x="265.5" y="178" transform="rotate(-90 265.5 178)">R46</text>
<text x="207" y="181.3">AUD_DAT_MOSI0</text>
<text x="217.7" y="185.9" transform="rotate(-90 217.7 185.9)">NF</text>
<text x="229.8" y="181.3">PWRAP_SPI0_CSN</text>
<text x="237.3" y="185.1" transform="rotate(-90 237.3 185.1)">NF</text>
<text x="254.8" y="181.4">PWRAP_SPI0_MI</text>
<text x="262.9" y="185.9" transform="rotate(-90 262.9 185.9)">10K</text>
<text x="220.3" y="186.9" transform="rotate(-90 220.3 186.9)">R1012</text>
<text x="239.9" y="186.2" transform="rotate(-90 239.9 186.2)">R1004</text>
<text x="265.5" y="186.8" transform="rotate(-90 265.5 186.8)">R2213</text>
</g>
<g font-size=".8">
<text x="72.5" y="43.9">U1001-A</text>
<text x="137.5" y="42.9">U1001-B</text>
<text x="44.4" y="52.6" transform="rotate(-90 44.4 52.6)">TP-0.5MM</text>
<text x="45.5" y="51.9" transform="rotate(-90 45.5 51.9)">TP37</text>
<text x="48.6" y="53.9" transform="rotate(-90 48.6 53.9)">TP44</text>
<text x="54.4" y="52.4">SYSRSTB</text>
<text x="121.6" y="51.1">SIM1_SIO</text>
<text x="121.8" y="52.1">SIM1_SRST</text>
<text x="121.8" y="50.1">SIM1_SCLK</text>
<text x="180.8" y="53.1">LTE_TX_BB0_IP</text>
<text x="190.8" y="50.1">PMIC_CLK_BB</text>
<text x="44.9" y="57.5" transform="rotate(-90 44.9 57.5)">TP-0.5MM</text>
<text x="46" y="56.9" transform="rotate(-90 46 56.9)">TP45</text>
<text x="47.5" y="54.5" transform="rotate(-90 47.5 54.5)">TP-0.5MM</text>
<text x="48" y="59.5" transform="rotate(-90 48 59.5)">TP-0.5MM</text>
<text x="49.1" y="58.9" transform="rotate(-90 49.1 58.9)">TP46</text>
<text x="51.9" y="59.3">SRCLKENA1</text>
<text x="52" y="54.4">WATCHDOG</text>
<text x="53.3" y="57">SRCLKENA0</text>
<text x="121.6" y="55.1">SIM2_SIO</text>
<text x="121.8" y="56">SIM2_SRST</text>
<text x="121.8" y="54.1">SIM2_SCLK</text>
<text x="180.8" y="55.1">LTE_TX_BB0_QP</text>
<text x="180.8" y="56">LTE_TX_BB0_QN</text>
<text x="180.8" y="54.1">LTE_TX_BB0_IN</text>
<text x="51.5" y="64.9">PWRAP_SPI0_CSN</text>
<text x="51.5" y="65.9">PWRAP_SPI0_CK</text>
<text x="53" y="62.1">RTC32K_CK</text>
<text x="119.4" y="62.9">RFIC0_BSI_EN</text>
<text x="119.4" y="63.9">RFIC0_BSI_CK</text>
<text x="119.4" y="64.8">RFIC0_BSI_D0</text>
<text x="119.4" y="65.7">RFIC0_BSI_D1</text>
<text x="181.7" y="64.9">LTE_PRX_BB0_QP</text>
<text x="181.7" y="61.9">LTE_PRX_BB0_IP</text>
<text x="181.8" y="65.9">LTE_PRX_BB0_QN</text>
<text x="181.8" y="62.9">LTE_PRX_BB0_IN</text>
<text x="51.5" y="67.8">PWRAP_SPI0_MI</text>
<text x="51.5" y="66.9">PWRAP_SPI0_MO</text>
<text x="51.5" y="71.8">AUD_CLK_MISO</text>
<text x="51.5" y="70.8">AUD_CLK_MOSI</text>
<text x="181.7" y="70.8">LTE_DRX_BB0_IP</text>
<text x="181.8" y="71.8">LTE_DRX_BB0_IN</text>
<text x="51.5" y="74.7">AUD_DAT_MISO0</text>
<text x="51.5" y="75.7">AUD_DAT_MISO1</text>
<text x="118.5" y="73.7">MIPI0_SCLK</text>
<text x="118.5" y="74.7">MIPI0_SDATA</text>
<text x="118.5" y="77.7">MIPI1_SDATA</text>
<text x="118.5" y="76.7">MIPI1_SCLK</text>
<text x="181.7" y="73.7">LTE_DRX_BB0_QP</text>
<text x="181.8" y="74.7">LTE_DRX_BB0_QN</text>
<text x="51.5" y="82.6">AUD_SYNC_MISO</text>
<text x="51.5" y="83.5">AUD_SYNC_MOSI</text>
<text x="51.5" y="78.6">AUD_DAT_MOSI0</text>
<text x="51.5" y="79.6">AUD_DAT_MOSI1</text>
<text x="181.7" y="81.6">LTE_DET_BB0_QP</text>
<text x="181.7" y="82.6">LTE_DET_BB0_QN</text>
<text x="181.7" y="79.6">LTE_DET_BB0_IP</text>
<text x="181.7" y="80.6">LTE_DET_BB0_IN</text>
<text x="122.2" y="94.4">BPI_BUS15</text>
<text x="122.2" y="95.3">BPI_BUS14</text>
<text x="180.8" y="90.4">APC1</text>
<text x="248.8" y="91.3">VIO18_PMU</text>
<text x="53.4" y="97.2">GND</text>
<text x="122.2" y="101.2">BPI_BUS10</text>
<text x="122.2" y="99.3">BPI_BUS11</text>
<text x="122.2" y="98.3">BPI_BUS12</text>
<text x="122.2" y="96.3">BPI_BUS13</text>
<text x="211.5" y="100.5">AUX_IN2_BOARD_ID</text>
<text x="122.2" y="105.2">BPI_BUS6</text>
<text x="122.2" y="106.2">BPI_BUS5</text>
<text x="122.2" y="107.1">BPI_BUS4</text>
<text x="122.2" y="104.2">BPI_BUS7</text>
<text x="122.2" y="103.2">BPI_BUS8</text>
<text x="122.2" y="102.2">BPI_BUS9</text>
<text x="211.4" y="102.3">AUX_IN1_NTC</text>
<text x="211.4" y="104.3">AUX_IN0_NTC</text>
<text x="122.2" y="110.1">BPI_BUS1</text>
<text x="122.2" y="111.1">BPI_BUS0</text>
<text x="122.2" y="109.1">BPI_BUS2</text>
<text x="122.2" y="108.1">BPI_BUS3</text>
<text x="189.9" y="111.6">GND</text>
<text x="194.2" y="113.6">GND</text>
<text x="199.9" y="112.1">GND</text>
<text x="205.7" y="113.1">GND</text>
<text x="176.2" y="122">GND</text>
<text x="216.1" y="172.4">VIO18_PMU</text>
<text x="235.8" y="172.4">VIO18_PMU</text>
<text x="262.3" y="172.4">VIO18_PMU</text>
<text x="50.5" y="190.1">(by ext. PU)</text>
<text x="217.9" y="190.5">GND</text>
<text x="237.5" y="190.5">GND</text>
<text x="262.2" y="191.3">GND</text>
<text x="35.7" y="192.1">(by ext. PD)</text>
<text x="35.7" y="194">(by ext. PD)</text>
<text x="50.5" y="194">(by ext. PU)</text>
<text x="34.7" y="203.8">(by ext. PD)</text>
</g>
<g font-size=".7">
<text x="211.5" y="98.6">AUX</text>
<text x="213.6" y="98.6">IN3</text>
<text x="213.7" y="98.7" transform="rotate(-90 213.7 98.7)">︳</text>
<text x="215.4" y="98.6">BATTERY</text>
<text x="215.4" y="98.7" transform="rotate(-90 215.4 98.7)">︳</text>
<text x="219.3" y="98.6">ID</text>
<text x="219.3" y="98.7" transform="rotate(-90 219.3 98.7)">︳</text>
<text x="239.7" y="101.7">AUX</text>
<text x="241.8" y="101.7">IN2</text>
<text x="241.8" y="101.9" transform="rotate(-90 241.8 101.9)">︳</text>
<text x="243.6" y="101.7">BOARD</text>
<text x="243.6" y="101.9" transform="rotate(-90 243.6 101.9)">︳</text>
<text x="246.7" y="101.7">ID</text>
<text x="246.8" y="101.9" transform="rotate(-90 246.8 101.9)">︳</text>
<text x="183.3" y="106.9" transform="rotate(-90 183.3 106.9)">C1210</text>
<text x="188.5" y="106.6" transform="rotate(-90 188.5 106.6)">1.0uF</text>
<text x="189.2" y="106.8" transform="rotate(-90 189.2 106.8)">C111</text>
<text x="199.1" y="107" transform="rotate(-90 199.1 107)">C1202</text>
<text x="205" y="106.7" transform="rotate(-90 205 106.7)">C1203</text>
<text x="210.4" y="107.8" transform="rotate(-90 210.4 107.8)">1.0uF</text>
<text x="193.5" y="108.8" transform="rotate(-90 193.5 108.8)">C3</text>
<text x="194.6" y="108" transform="rotate(-90 194.6 108)">1.0uF</text>
<text x="199" y="110" transform="rotate(-90 199 110)">1.0uF</text>
<text x="204.6" y="108.2" transform="rotate(-90 204.6 108.2)">1.0uF</text>
<text x="176.7" y="117.1" transform="rotate(-90 176.7 117.1)">C1204</text>
<text x="179.4" y="116.8" transform="rotate(-90 179.4 116.8)">100nF</text>
</g>
<g font-size=".5">
<text x="256.9" y="104.9">R0705</text>
<text x="261.2" y="105">R0706</text>
<text x="265" y="105">ADC_in</text>
<text x="271.2" y="105">project</text>
</g>
</svg>
